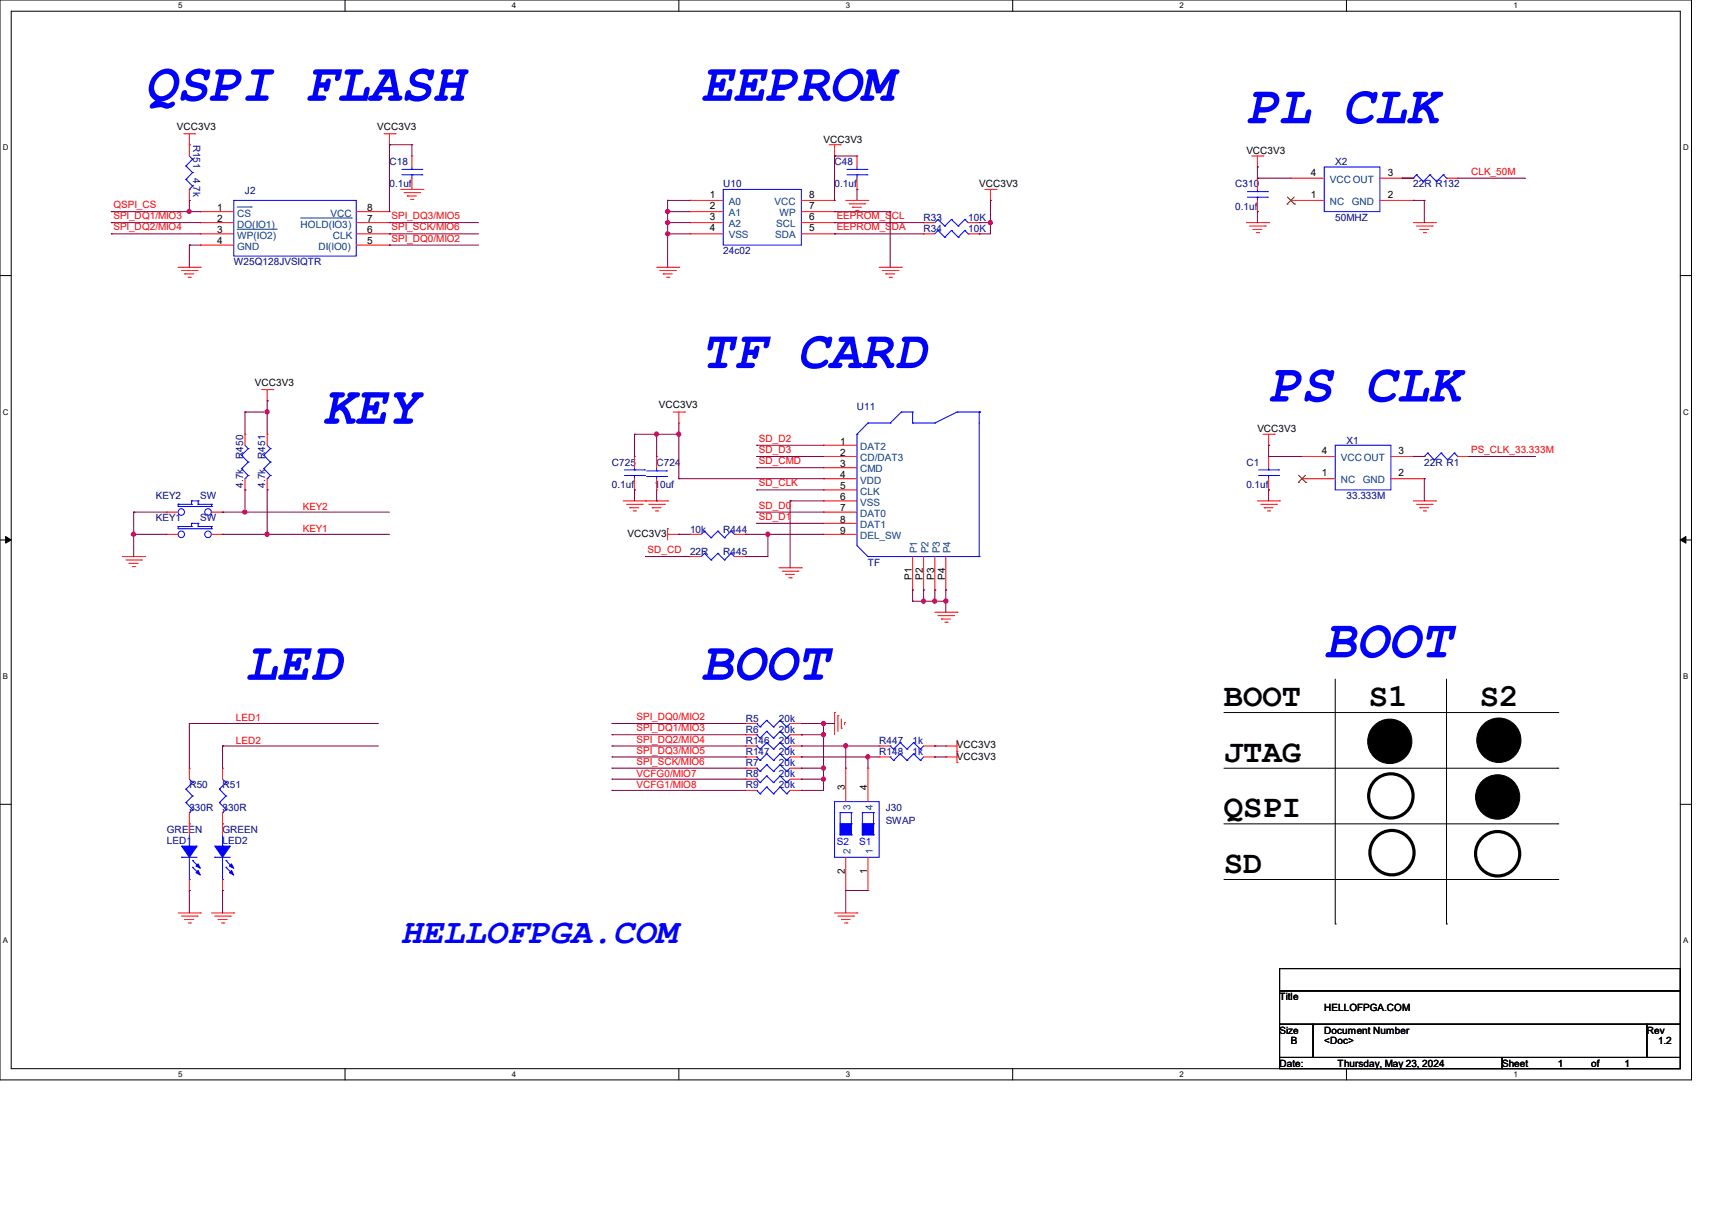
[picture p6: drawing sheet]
<svg xmlns="http://www.w3.org/2000/svg" width="297mm" height="210mm" viewBox="0 0 297 210" stroke-linecap="round" stroke-linejoin="round" font-family="sans-serif">
<path d="M0 0h293.5v187.3h-293.5zM1.9 1.9h289.6v183.4h-289.6z" fill="none" stroke="#000" stroke-width=".17"/>
<g fill="#fff">
<path d="M30.9 .2h.8v1.5h-.8z"/>
<path d="M30.9 185.5h.8v1.6h-.8z"/>
</g>
<path d="M59.9 0v1.9M59.9 185.3v2" fill="none" stroke="#000" stroke-width=".17"/>
<g fill="#fff">
<path d="M88.8 .2h.8v1.5h-.8z"/>
<path d="M88.8 185.5h.8v1.6h-.8z"/>
</g>
<path d="M117.8 0v1.9M117.8 185.3v2" fill="none" stroke="#000" stroke-width=".17"/>
<g fill="#fff">
<path d="M146.7 .2h.8v1.5h-.8z"/>
<path d="M146.7 185.5h.8v1.6h-.8z"/>
</g>
<path d="M175.7 0v1.9M175.7 185.3v2" fill="none" stroke="#000" stroke-width=".17"/>
<g fill="#fff">
<path d="M204.6 .2h.8v1.5h-.8z"/>
<path d="M204.6 185.5h.8v1.6h-.8z"/>
</g>
<path d="M233.6 0v1.9M233.6 185.3v2" fill="none" stroke="#000" stroke-width=".17"/>
<g fill="#fff">
<path d="M262.6 .2h.7v1.5h-.7z"/>
<path d="M262.6 185.5h.7v1.6h-.7z"/>
<path d="M.5 24.8h1v1.6h-1z"/>
<path d="M292 24.8h1v1.6h-1z"/>
<path d="M.5 70.7h1v1.5h-1z"/>
<path d="M292 70.7h1v1.5h-1z"/>
</g>
<path d="M0 47.8h1.9M291.5 47.8h2" fill="none" stroke="#000" stroke-width=".17"/>
<g fill="#fff">
<path d="M.5 116.5h.9v1.6h-.9z"/>
<path d="M292 116.5h.9v1.6h-.9z"/>
</g>
<path d="M0 93.6h1.9M291.5 93.6h2" fill="none" stroke="#000" stroke-width=".17"/>
<path d="M1 93l.9 .6-.9 .6zM291.5 93.6l1-.6v1.2z" fill="#000" stroke="#000" stroke-width=".17"/>
<g fill="#fff">
<path d="M.5 162.4h.9v1.5h-.9z"/>
<path d="M292 162.4h.9v1.5h-.9z"/>
</g>
<g fill="none" stroke="#000" stroke-width=".17">
<path d="M231.6 117.8v42.4M251 117.8v42.4M0 139.5h1.9M212.3 123.6h58M212.3 133.2h58M270.3 123.6h.1M270.3 133.2h.1M291.5 139.5h2M212.3 142.9h58M212.3 152.5h58M270.3 142.9h.1M270.3 152.5h.1"/>
<path d="M222 168h69.5v3.8h-69.5zM222 171.8h69.5v5.8h-69.5zM222 177.6h5.8v5.8h-5.8zM227.8 177.6h57.9v5.8h-57.9zM231.6 160.2h.1M251 160.2h.1M285.7 177.6h5.8v5.8h-5.8zM222 183.4h38.6v1.9h-38.6zM260.6 183.4h30.9v1.9h-30.9z"/>
</g>
<g fill="#000" stroke="#000" stroke-width=".17">
<circle cx="241.1" cy="128.6" r="3.8"/>
<circle cx="259.8" cy="138.2" r="3.8"/>
<circle cx="260" cy="128.4" r="3.8"/>
</g>
<g fill="none" stroke="#000" stroke-width=".55">
<circle cx="241.3" cy="138" r="3.8"/>
<circle cx="241.5" cy="147.9" r="3.8"/>
<circle cx="259.8" cy="148.1" r="3.8"/>
</g>
<g fill="none" stroke="#f00" stroke-width=".17">
<path d="M31.9 23.2h1.9M32.9 25.1h.1M32.9 34.8h.1M32.9 23.2v3.9M32.9 32.9v1.9M33.8 23.2h.1M34.8 36.7h.1M34.8 38.6h.1M34.8 38.6h5.8M34.8 36.7h5.8M61.8 38.6h5.8M61.8 36.7h5.8"/>
<path d="M66.6 23.2h1.9M67.6 25.1h.1M67.6 36.7h.1M67.6 38.6h.1M67.6 23.2v1.9M68.5 23.2h.1M69.5 32.9h3.9M70.1 33.4h2.7M70.7 34h.1M70.7 34h1.5M71.2 34.6h.4M71.5 27.1h.1"/>
<path d="M71.5 32.9h.1M71.5 27.1v1.9M71.5 30.9v2M71.6 34.6h.1M72.8 33.4h.1M73.4 32.9h.1M119.7 34.8h.1M119.7 36.7h.1M119.7 38.6h.1M119.7 34.8h5.8M119.7 38.6h5.8M119.7 36.7h5.8"/>
<path d="M139 34.8h5.8M139 38.6h5.8M139 36.7h5.8M143.8 25.1h2M144.8 27.1h.1M144.8 38.6h.1M144.8 36.7h.1M144.8 34.8h.1M144.8 25.1v2M145.8 25.1h.1M146.7 34.8h3.9M147.3 35.3h2.7"/>
<path d="M147.9 35.9h.1M147.9 35.9h1.5M148.5 36.5h.3M148.7 27.1h.1M148.7 32.9h.1M148.7 27.1v1.9M148.7 30.9v2M148.8 36.5h.1M150 35.3h.1M150.6 34.8h.1M160.2 38.6h.1M160.2 38.6h2"/>
<path d="M168 38.6h1.9M169.9 38.6h.1M170.9 32.9h1.9M171.8 34.8h.1M171.8 32.9v1.9M172.8 32.9h.1M216.2 38.6h3.9M216.8 39.2h2.7M217.2 27.1h1.9M217.4 39.8h.1M217.4 39.8h1.5M218.1 29h.1"/>
<path d="M218.1 30.9h.1M218.1 36.7h.1M218.1 27.1v1.9M218.1 30.9v2M218.1 34.8v1.9M219.1 27.1h.1M219.5 39.2h.1M220.1 38.6h.1M223.9 30.9h.1M223.9 34.8h.1M223.9 34.8h5.8M223.9 30.9h5.8"/>
<path d="M239.4 34.8h5.8M239.4 30.9h5.8M243.2 30.9h.1M245.2 30.9h.1M245.2 34.8h.1M245.2 38.6h3.8M245.7 39.2h2.8M246.3 39.8h.1M246.3 39.8h1.6M248.5 39.2h.1M249 38.6h.1M251 30.9h1.9"/>
<path d="M252.9 30.9h.1M30.9 46.4h3.9M31.5 46.9h2.7M32 47.5h.1M32 47.5h1.6M32.6 48.1h.4M33 48.1h.1M34.2 46.9h.1M34.8 46.4h.1M34.8 40.6h.1M34.8 42.5h.1M34.8 40.6h5.8"/>
<path d="M34.8 42.5h5.8M61.8 40.6h5.8M61.8 42.5h5.8M67.6 40.6h.1M67.6 42.5h.1M113.9 46.4h3.9M114.5 46.9h2.7M115.1 47.5h.1M115.1 47.5h1.5M115.7 48.1h.3M116 48.1h.1M117.2 46.9h.1"/>
<path d="M117.8 46.4h.1M119.7 40.6h.1M119.7 40.6h5.8M139 40.6h5.8M144.8 40.6h.1M152.5 46.4h3.9M153.1 46.9h2.7M153.7 47.5h.1M153.7 47.5h1.5M154.3 48.1h.3M154.6 48.1h.1M155.8 46.9h.1"/>
<path d="M156.4 46.4h.1M160.2 40.6h.1M160.2 40.6h2M168 40.6h1.9M169.9 40.6h.1M218 40.3h.4M218.4 40.3h.1M246.9 40.3h.4M247.3 40.3h.1M42.5 75.3h.1M42.5 75.3v1.9M45.4 67.6h1.9"/>
<path d="M46.4 69.5h.1M46.4 75.3h.1M46.4 67.6v1.9M46.4 75.3v1.9M47.3 67.6h.1M110.1 79.2h.1M110.1 79.2v1.9M113.9 79.2h.1M113.9 79.2v1.9M116.8 71.5h1.9M117.8 73.4h.1M117.8 71.5v1.9"/>
<path d="M118.7 71.5h.1M142.9 77.2h.1M142.9 79.2h.1M142.9 77.2h5.8M142.9 79.2h5.8M219.1 75.3h2M220.1 77.2h.1M220.1 79.2h.1M220.1 75.3v1.9M220.1 79.2v1.9M221.1 75.3h.1M225.9 79.2h.1"/>
<path d="M225.9 79.2h5.7M241.3 79.2h5.8M245.2 79.2h.1M247.1 79.2h.1M252.9 79.2h1.9M254.8 79.2h.1M21.3 96.5h3.8M21.8 97.1h2.8M22.4 97.7h.1M22.4 97.7h1.6M23 98.3h.4M23.4 98.3h.1"/>
<path d="M24.6 97.1h.1M25.1 96.5h.1M29 88.8h.1M29 92.7h.1M29 92.7h1.9M29 88.8h1.9M36.7 92.7h1.9M36.7 88.8h1.9M38.6 88.8h.1M38.6 92.7h.1M42.5 85h.1M42.5 83v2"/>
<path d="M46.4 85h.1M46.4 83v2M108.1 86.9h7.7M108.7 87.5h2.7M109.3 88.1h.1M109.3 88.1h1.5M109.9 88.6h.3M110.1 85h.1M110.1 83v2M110.2 88.6h.1M111.4 87.5h.1M112 86.9h.1"/>
<path d="M112.6 87.5h2.7M113.2 88.1h.1M113.2 88.1h1.5M113.7 88.6h.4M113.9 85h.1M113.9 83v2M114.1 88.6h.1M115.3 87.5h.1M115.8 86.9h.1M115.8 91.7h.1M115.8 92.7h2M115.8 91.7v1.9"/>
<path d="M117.8 92.7h.1M119.7 92.7h.1M119.7 96.5h.1M119.7 96.5h1.9M119.7 92.7h1.9M127.4 96.5h2M127.4 92.7h2M129.4 92.7h.1M129.4 96.5h.1M135.1 98.5h3.9M135.7 99.1h2.7M136.3 99.6h.1"/>
<path d="M136.3 99.6h1.5M138.4 99.1h.1M139 98.5h.1M142.9 81.1h.1M142.9 83h.1M142.9 85h.1M142.9 86.9h.1M142.9 88.8h.1M142.9 90.8h.1M142.9 92.7h.1M142.9 86.9h5.8M142.9 92.7h5.8"/>
<path d="M142.9 81.1h5.8M142.9 83h5.8M142.9 85h5.8M142.9 88.8h5.8M142.9 90.8h5.8M158.3 96.5v5.8M160.2 96.5v5.8M162.2 96.5v5.8M164.1 96.5v5.8M218.1 86.9h3.9M218.7 87.5h2.7M219.3 88.1h.1"/>
<path d="M219.3 88.1h1.6M219.9 88.6h.4M220.1 85h.1M220.1 83v2M220.3 88.6h.1M221.4 87.5h.1M222 86.9h.1M225.9 83h.1M225.9 83h5.7M241.3 83h5.8M245.2 86.9h3.8M245.7 87.5h2.8"/>
<path d="M246.3 88.1h.1M246.3 88.1h1.6M246.9 88.6h.4M247.1 83h.1M247.3 88.6h.1M248.5 87.5h.1M249 86.9h.1M136.9 100.2h.4M137.3 100.2h.1M158.3 102.3h.1M160.2 102.3h.1M162.2 102.3h.1"/>
<path d="M162.2 106.2h3.8M162.7 106.8h2.7M163.3 107.4h.1M163.3 107.4h1.6M163.9 107.9h.4M164.1 102.3h.1M164.3 107.9h.1M165.4 106.8h.1M166 106.2h.1M32.9 133.2h.1M32.9 133.2v1.9M38.6 133.2h.1"/>
<path d="M38.6 133.2v1.9M129.4 133.2h.1M129.4 125.5h.1M129.4 135.1h.1M129.4 127.4h.1M129.4 137.1h.1M129.4 129.4h.1M129.4 131.3h.1M129.4 129.4h1.9M129.4 131.3h1.9M129.4 133.2h1.9M129.4 125.5h1.9"/>
<path d="M129.4 135.1h1.9M129.4 127.4h1.9M129.4 137.1h1.9M137.1 129.4h1.9M137.1 131.3h1.9M137.1 133.2h1.9M137.1 125.5h1.9M137.1 135.1h1.9M137.1 127.4h1.9M137.1 137.1h1.9M139 133.2h.1M139 125.5h.1"/>
<path d="M139 135.1h.1M139 127.4h.1M139 137.1h.1M139 129.4h.1M139 131.3h.1M144.8 123.6h.1M144.8 123.6v3.8M145.4 124.1h.1M145.4 124.1v2.7M146 126.3h.1M146 124.7v1.6M146.5 125.3h.1"/>
<path d="M146.5 125.3v.4M146.7 133.2h.1M146.7 133.2v5.8M150.6 133.2h.1M150.6 133.2v5.8M152.5 129.4h.1M152.5 131.3h.1M152.5 129.4h1.9M152.5 131.3h1.9M160.2 129.4h2M160.2 131.3h2M162.2 129.4h.1"/>
<path d="M162.2 131.3h.1M164.1 129.4h.1M164.1 131.3h.1M164.1 129.4h1.9M164.1 131.3h1.9M166 130.3h.1M166 132.2h.1M166 128.4v3.8M30.9 158.3h3.9M31.5 158.9h2.7M32 159.5h.1M32 159.5h1.6"/>
<path d="M32.9 142.9h.1M32.9 154.4h.1M32.9 140.9v3.9M32.9 152.5v1.9M34.2 158.9h.1M34.8 158.3h.1M36.7 158.3h3.9M37.3 158.9h2.7M37.8 159.5h.1M37.8 159.5h1.6M38.6 142.9h.1M38.6 154.4h.1"/>
<path d="M38.6 140.9v3.9M38.6 152.5v1.9M40 158.9h.1M40.6 158.3h.1M144.8 158.3h3.9M145.4 158.9h2.7M146 159.5h.1M146 159.5h1.5M146.7 154.4h.1M146.7 148.7v5.7M148.1 158.9h.1M148.7 158.3h.1"/>
<path d="M150.6 154.4h.1M150.6 148.7v5.7M32.6 160.1h.4M33 160.1h.1M38.4 160.1h.4M38.8 160.1h.1M146.5 160.1h.4M146.9 160.1h.1"/>
</g>
<g fill="none" stroke="#00f" stroke-width=".17">
<path d="M32.3 28.8h.1M32.3 31.1h.1M32.3 28.8l1.1 1.1M32.3 31.1l1.1 1.2M32.9 32.9h.1M32.9 27.1l.5 .5M33.4 27.6h.1M33.4 29.9h.1M33.4 32.3h.1M33.4 27.6l-1.1 1.2M33.4 29.9l-1.1 1.2M33.4 32.3l-.5 .6"/>
<path d="M40.6 34.8h21.2v9.6h-21.2zM69.7 30.3h3.5M69.7 29.4h3.5M71.5 29.4h.1M71.5 30.3h.1M71.5 29v.4M71.5 30.3v.6M73.2 30.3h.1M73.2 29.4h.1M125.5 32.9h13.5v9.6h-13.5zM146.9 30.3h3.5M146.9 29.4h3.5"/>
<path d="M148.7 29.4h.1M148.7 30.3h.1M148.7 29v.4M148.7 30.3v.6M150.4 30.3h.1M150.4 29.4h.1M162.7 40h.1M162.7 38.1h.1M162.7 40l-.5 .6M162.7 40l1.2 1.1M162.7 38.1l-.5 .5M162.7 38.1l1.2 1.1"/>
<path d="M163.9 39.2h.1M165.1 40h.1M165.1 38.1h.1M165.1 40l-1.2 1.1M165.1 40l1.1 1.1M165.1 38.1l-1.2 1.1M165.1 38.1l1.1 1.1M166.2 39.2h.1M167.4 40h.1M167.4 38.1h.1M167.4 40l-1.2 1.1M167.4 40l.6 .6"/>
<path d="M167.4 38.1l-1.2 1.1M167.4 38.1l.6 .5M168 38.6h.1M216.4 34.2h3.5M216.4 33.2h3.5M218.1 33.2h.1M218.1 34.2h.1M218.1 32.9v.3M218.1 34.2v.6M219.9 34.2h.1M219.9 33.2h.1M229.7 29h9.7v7.7h-9.7z"/>
<path d="M245.7 30.3h.1M245.7 30.3l-.5 .6M245.7 30.3l1.2 1.2M246.9 31.5h.1M248.1 30.3h.1M248.1 30.3l-1.2 1.2M248.1 30.3l1.1 1.2M249.2 31.5h.1M250.4 30.3h.1M250.4 30.3l-1.2 1.2M250.4 30.3l.6 .6M251 30.9h.1"/>
<path d="M163.9 41.1h.1M166.2 41.1h.1M168 40.6h.1M41.9 79h.1M41.9 79l1.2 1.1M42.5 77.2l.6 .6M43.1 77.8h.1M43.1 77.8l-1.2 1.2M45.8 79h.1M45.8 79l1.1 1.1M46.4 77.2l.5 .6M46.9 77.8h.1"/>
<path d="M46.9 77.8l-1.1 1.2M148.7 75.3h.1M148.7 75.3v19.3l1.9 1.9M150.6 73.4h.1M150.6 73.4l-1.9 1.9M150.6 73.4h3.8M154.4 73.4h.1M156.4 71.5h.1M156.4 71.5l-2 1.9M156.4 71.5h1.9M158.3 71.5h.1M158.3 73.4h.1"/>
<path d="M158.3 71.5v1.9M158.3 73.4h3.9M162.2 73.4h.1M166 71.5h.1M166 71.5h3.9M166 71.5l-3.8 1.9M169.9 71.5h.1M169.9 71.5v25M231.6 77.2h9.7v7.8h-9.7zM247.7 78.6h.1M247.7 78.6l-.6 .6M247.7 78.6l1.1 1.2"/>
<path d="M248.8 79.8h.1M250 78.6h.1M250 78.6l-1.2 1.2M250 78.6l1.2 1.2M251.2 79.8h.1M252.3 78.6h.1M252.3 78.6l-1.1 1.2M252.3 78.6l.6 .6M252.9 79.2h.1M30.9 87.5h.1M30.9 91.3h.1M30.9 87.5v.3h5.8"/>
<path d="M30.9 87.5h2.3M30.9 91.3v.4h5.8M30.9 91.3h2.3M33.2 86.9h.1M33.2 87.5h.1M33.2 90.8h.1M33.2 91.3h.1M33.2 86.9h1.2M33.2 86.9v.6M33.2 90.8v.5M33.2 90.8h1.2M34.4 87.5h.1"/>
<path d="M34.4 86.9h.1M34.4 91.3h.1M34.4 90.8h.1M34.4 87.5h2.3M34.4 86.9v.6M34.4 90.8v.5M34.4 91.3h2.3M36.7 87.8h.1M36.7 87.5h.1M36.7 91.7h.1M36.7 91.3h.1M36.7 87.5v.3"/>
<path d="M36.7 91.3v.4M41.9 81.3h.1M41.9 81.3l1.2 1.2M42.5 83h.1M43.1 80.1h.1M43.1 82.5h.1M43.1 80.1l-1.2 1.2M43.1 82.5l-.6 .5M45.8 81.3h.1M45.8 81.3l1.1 1.2M46.4 83h.1M46.9 80.1h.1"/>
<path d="M46.9 82.5h.1M46.9 80.1l-1.1 1.2M46.9 82.5l-.5 .5M108.3 82.5h3.5M108.3 81.5h3.5M110.1 81.5h.1M110.1 82.5h.1M110.1 81.1v.4M110.1 82.5v.5M111.8 82.5h.1M111.8 81.5h.1M112.2 81.7h3.5"/>
<path d="M112.2 82.6h3.5M113.9 82.6h.1M113.9 81.7h.1M113.9 81.1v.6M113.9 82.6v.4M115.7 81.7h.1M115.7 82.6h.1M122.2 92.1h.1M122.2 96h.1M122.2 92.1l-.6 .6M122.2 92.1l1.2 1.2M122.2 96l-.6 .5"/>
<path d="M122.2 96l1.2 1.1M123.4 93.3h.1M123.4 97.1h.1M124.5 92.1h.1M124.5 96h.1M124.5 92.1l-1.1 1.2M124.5 92.1l1.2 1.2M124.5 96l-1.1 1.1M124.5 96l1.2 1.1M125.7 93.3h.1M125.7 97.1h.1M126.8 92.1h.1"/>
<path d="M126.8 96h.1M126.8 92.1l-1.1 1.2M126.8 92.1l.6 .6M126.8 96l-1.1 1.1M126.8 96l.6 .5M127.4 92.7h.1M127.4 96.5h.1M150.6 96.5h.1M150.6 96.5h19.3M169.9 96.5h.1M218.4 82.5h3.4M218.4 81.5h3.4"/>
<path d="M220.1 81.5h.1M220.1 82.5h.1M220.1 81.1v.4M220.1 82.5v.5M221.8 82.5h.1M221.8 81.5h.1M32.3 136.9h.1M32.3 139.2h.1M32.3 136.9l1.1 1.1M32.3 139.2l1.1 1.2M32.9 135.1l.5 .6M33.4 135.7h.1"/>
<path d="M33.4 138h.1M33.4 135.7l-1.1 1.2M33.4 138l-1.1 1.2M38.1 136.9h.1M38.1 139.2h.1M38.1 136.9l1.1 1.1M38.1 139.2l1.1 1.2M38.6 135.1l.6 .6M39.2 135.7h.1M39.2 138h.1M39.2 135.7l-1.1 1.2M39.2 138l-1.1 1.2"/>
<path d="M131.3 133.2h.1M131.3 125.5h.1M131.3 135.1h.1M131.3 127.4h.1M131.3 137.1h.1M131.3 129.4h.1M131.3 131.3h.1M131.3 133.2l.6 .6M131.3 125.5l.6 .6M131.3 135.1l.6 .6M131.3 127.4l.6 .6M131.3 137.1l.6 .6"/>
<path d="M131.3 129.4l.6 .5M131.3 131.3l.6 .6M131.9 133.8h.1M131.9 126.1h.1M131.9 135.7h.1M131.9 128h.1M131.9 137.7h.1M131.9 129.9h.1M131.9 131.9h.1M133 132.6h.1M133 124.9h.1M133 134.6h.1"/>
<path d="M133 126.8h.1M133 136.5h.1M133 128.8h.1M133 130.7h.1M133 132.6l1.2 1.2M133 132.6l-1.1 1.2M133 124.9l1.2 1.2M133 124.9l-1.1 1.2M133 134.6l1.2 1.1M133 134.6l-1.1 1.1M133 126.8l1.2 1.2M133 126.8l-1.1 1.2"/>
<path d="M133 136.5l1.2 1.2M133 136.5l-1.1 1.2M133 128.8l1.2 1.1M133 128.8l-1.1 1.1M133 130.7l1.2 1.2M133 130.7l-1.1 1.2M134.2 133.8h.1M134.2 126.1h.1M134.2 135.7h.1M134.2 128h.1M134.2 137.7h.1M134.2 129.9h.1"/>
<path d="M134.2 131.9h.1M135.3 132.6h.1M135.3 124.9h.1M135.3 134.6h.1M135.3 126.8h.1M135.3 136.5h.1M135.3 128.8h.1M135.3 130.7h.1M135.3 132.6l1.2 1.2M135.3 132.6l-1.1 1.2M135.3 124.9l1.2 1.2M135.3 124.9l-1.1 1.2"/>
<path d="M135.3 134.6l1.2 1.1M135.3 134.6l-1.1 1.1M135.3 126.8l1.2 1.2M135.3 126.8l-1.1 1.2M135.3 136.5l1.2 1.2M135.3 136.5l-1.1 1.2M135.3 128.8l1.2 1.1M135.3 128.8l-1.1 1.1M135.3 130.7l1.2 1.2M135.3 130.7l-1.1 1.2M136.5 133.8h.1M136.5 126.1h.1"/>
<path d="M136.5 135.7h.1M136.5 128h.1M136.5 137.7h.1M136.5 129.9h.1M136.5 131.9h.1M137.1 133.2l-.6 .6M137.1 125.5l-.6 .6M137.1 135.1l-.6 .6M137.1 127.4l-.6 .6M137.1 137.1l-.6 .6M137.1 129.4l-.6 .5M137.1 131.3l-.6 .6"/>
<path d="M144.8 139h7.7v9.7h-7.7zM154.4 129.4h.1M154.4 131.3h.1M154.4 129.4l.6 .5M154.4 131.3l.6 .6M155 129.9h.1M155 131.9h.1M156.2 128.8h.1M156.2 130.7h.1M156.2 128.8l1.2 1.1M156.2 128.8l-1.2 1.1M156.2 130.7l1.2 1.2"/>
<path d="M156.2 130.7l-1.2 1.2M157.4 129.9h.1M157.4 131.9h.1M158.5 128.8h.1M158.5 130.7h.1M158.5 128.8l1.2 1.1M158.5 128.8l-1.1 1.1M158.5 130.7l1.2 1.2M158.5 130.7l-1.1 1.2M159.7 129.9h.1M159.7 131.9h.1M160.2 129.4l-.5 .5"/>
<path d="M160.2 131.3l-.5 .6M31.5 148.7h.1M31.5 148.7h2.7M32.9 146.7h.1M32.9 152.5h.1M32.9 140.9h.1M32.9 144.8v1.9M32.9 148.7v3.8M33.4 149.2h.1M33.4 150.4h.1M33.4 140.4h.1M33.4 149.2l1.2 1.2"/>
<path d="M33.4 150.4l1.2 1.2M33.4 140.4l-.5 .5M37.3 148.7h.1M37.3 148.7h2.7M38.6 140.9h.1M38.6 146.7h.1M38.6 152.5h.1M38.6 144.8v1.9M38.6 148.7v3.8M39.2 140.4h.1M39.2 149.2h.1M39.2 150.4h.1"/>
<path d="M39.2 140.4l-.6 .5M39.2 149.2l1.1 1.2M39.2 150.4l1.1 1.2M145.8 140.9h.1M145.8 144.8h.1M145.8 140.9h1.9M145.8 144.8h1.9M145.8 142.9h1.9M145.8 140.9v3.9M147.7 140.9h.1M147.7 142.9h.1M147.7 144.8h.1"/>
<path d="M147.7 140.9v3.9M149.6 140.9h.1M149.6 144.8h.1M149.6 140.9h2M149.6 140.9v3.9M149.6 144.8h2M149.6 142.9h2M151.6 144.8h.1M151.6 140.9h.1M151.6 142.9h.1M151.6 140.9v3.9"/>
<circle cx="31.4" cy="92.7" r=".56"/>
<circle cx="31.4" cy="88.8" r=".56"/>
<circle cx="36.1" cy="88.8" r=".57"/>
<circle cx="36.1" cy="92.7" r=".57"/>
</g>
<path d="M41.1 35.9h2.5M41.1 39.8h6.8M43.6 35.9h.1M47.9 39.8h.1M52.2 37.8h8.8M61 37.8h.1" fill="none" stroke="#004080" stroke-width=".17"/>
<g fill="#00f" stroke="#00f" stroke-width=".17">
<path d="M31.5 146.7h2.7l-1.3 2z" fill-rule="evenodd"/>
<path d="M34 151.3l.4-.3 .4 .8z" fill-rule="evenodd"/>
<path d="M34.4 149.8l.4 .8-.8-.4z" fill-rule="evenodd"/>
<path d="M37.3 146.7h2.7l-1.4 2z" fill-rule="evenodd"/>
<path d="M40.2 151l.4 .8-.8-.5z" fill-rule="evenodd"/>
<path d="M40.2 149.8l.4 .8-.8-.4z" fill-rule="evenodd"/>
<path d="M149.6 142.9h2v1.9h-2z" fill-rule="evenodd"/>
<path d="M145.8 142.9h1.9v1.9h-1.9z" fill-rule="evenodd"/>
</g>
<path d="M223.3 35.4h.1M223.4 34.2l1.2 1.2M224.5 34.2l-1.2 1.2M224.6 35.4h.1M225.3 83.7h.1M225.3 82.4l1.2 1.3M226.5 82.4l-1.2 1.3M226.5 83.7h.1" fill="none" stroke="#804000" stroke-width=".17"/>
<g fill="none" stroke="#800040" stroke-width=".17">
<path d="M19.3 36.7h.1M19.3 38.6h.1M19.3 36.7h15.5M19.3 38.6h15.5M32.9 34.8h.1M32.9 36.7h.1M32.9 34.8v1.9M67.6 25.1h.1M67.6 38.6h.1M67.6 25.1v11.6M67.6 25.1h3.9M67.6 38.6h15.4"/>
<path d="M71.5 25.1h.1M71.5 25.1v2M115.8 34.8h.1M115.8 36.7h.1M115.8 38.6h.1M115.8 36.7h3.9M115.8 38.6h3.9M115.8 34.8h3.9M115.8 34.8v11.6M144.8 27.1h.1M144.8 36.7h.1M144.8 38.6h.1"/>
<path d="M144.8 36.7h9.6M144.8 38.6h15.4M144.8 27.1h3.9M144.8 27.1v7.7M148.7 32.9h.1M148.7 32.9v1.9M154.4 36.7h.1M154.4 36.7v9.7M169.9 38.6h.1M169.9 38.6h1.9M171.8 34.8h.1M171.8 38.6h.1"/>
<path d="M171.8 34.8v5.8h-1.9M218.1 29h.1M218.1 30.9h.1M218.1 36.7h.1M218.1 29v1.9M218.1 36.7v1.9M218.1 30.9h5.8M243.2 30.9h.1M243.2 30.9h2M245.2 34.8h.1M245.2 34.8h1.9M247.1 34.8h.1"/>
<path d="M247.1 34.8v3.8M252.9 30.9h11.6M264.5 30.9h.1M19.3 40.6h.1M19.3 40.6h15.5M32.9 42.5h.1M32.9 42.5v3.9M32.9 42.5h1.9M67.6 40.6h.1M67.6 42.5h.1M67.6 40.6h15.4M67.6 42.5h15.4"/>
<path d="M115.8 40.6h.1M115.8 40.6h3.9M144.8 40.6h.1M144.8 40.6h15.4M169.9 40.6h.1M42.5 71.5h.1M42.5 71.5h3.9M42.5 71.5v3.8M46.4 69.5h.1M46.4 71.5h.1M46.4 69.5v5.8M110.1 75.3h.1"/>
<path d="M110.1 75.3h7.7M110.1 75.3v3.9M113.9 75.3h.1M113.9 75.3v3.9M117.8 75.3h.1M117.8 73.4v9.6M131.3 77.2h.1M131.3 79.2h.1M131.3 79.2h11.6M131.3 77.2h11.6M220.1 77.2h.1M220.1 79.2h.1"/>
<path d="M220.1 77.2v2M220.1 79.2h5.8M245.2 79.2h.1M245.2 79.2h1.9M254.8 79.2h.1M254.8 79.2h11.6M23.2 88.8h.1M23.2 92.7h.1M23.2 88.8v7.7M23.2 88.8h5.8M23.2 92.7h5.8M38.6 88.8h.1"/>
<path d="M38.6 92.7h.1M38.6 88.8h29M38.6 92.7h29M42.5 85h.1M42.5 88.8h.1M42.5 85v3.8M46.4 85h.1M46.4 92.7h.1M46.4 85v7.7M110.1 85h.1M110.1 85v1.9M112 96.5h.1"/>
<path d="M112 96.5h7.7M113.9 86.9h.1M113.9 85v1.9M117.8 83h.1M117.8 92.7h.1M117.8 92.7h1.9M117.8 83h25.1M129.4 92.7h.1M129.4 96.5h.1M129.4 92.7h13.5M131.3 81.1h.1M131.3 85h.1"/>
<path d="M131.3 88.8h.1M131.3 90.8h.1M131.3 88.8h11.6M131.3 81.1h11.6M131.3 85h11.6M131.3 90.8h11.6M133.2 92.7h.1M133.2 92.7v3.8h-3.8M137.1 86.9h.1M137.1 86.9v11.6M137.1 86.9h5.8M142.9 83h.1"/>
<path d="M220.1 85h.1M220.1 85v1.9M247.1 83h.1M247.1 83v3.9M158.3 102.3h.1M158.3 104.3h.1M158.3 102.3v2M158.3 104.3h5.8M160.2 102.3h.1M160.2 104.3h.1M160.2 102.3v2M162.2 102.3h.1"/>
<path d="M162.2 104.3h.1M162.2 102.3v2M164.1 102.3h.1M164.1 104.3h.1M164.1 102.3v3.9M32.9 125.5h.1M32.9 125.5v7.7M32.9 125.5h32.8M38.6 129.4h.1M38.6 129.4v3.8M38.6 129.4h27.1M106.2 125.5h.1"/>
<path d="M106.2 127.4h.1M106.2 129.4h.1M106.2 131.3h.1M106.2 133.2h.1M106.2 135.1h.1M106.2 137.1h.1M106.2 125.5h23.2M106.2 129.4h23.2M106.2 127.4h23.2M106.2 131.3h23.2M106.2 133.2h23.2M106.2 135.1h23.2"/>
<path d="M106.2 137.1h23.2M139 125.5h.1M139 127.4h.1M139 129.4h.1M139 131.3h.1M139 133.2h.1M139 135.1h.1M139 137.1h.1M139 125.5h5.8M139 129.4h13.5M139 127.4h3.9M139 131.3h13.5"/>
<path d="M139 133.2h3.9M139 135.1h3.9M142.9 125.5h.1M142.9 127.4h.1M142.9 133.2h.1M142.9 135.1h.1M142.9 125.5v11.6h-3.9M146.7 129.4h.1M146.7 129.4v3.8M150.6 131.3h.1M150.6 131.3v1.9M162.2 129.4h.1"/>
<path d="M162.2 131.3h.1M162.2 129.4h1.9M162.2 131.3h1.9M32.9 154.4h.1M32.9 154.4v3.9M38.6 154.4h.1M38.6 154.4v3.9M146.7 154.4h.1M146.7 154.4v3.9M146.7 154.4h3.9"/>
</g>
<g fill="#f0f" stroke="#f0f" stroke-width=".17">
<circle cx="32.8" cy="36.7" r=".37"/>
<circle cx="171.8" cy="38.6" r=".37"/>
<circle cx="115.8" cy="36.7" r=".37"/>
<circle cx="115.8" cy="40.5" r=".37"/>
<circle cx="115.8" cy="38.6" r=".37"/>
<circle cx="46.3" cy="71.4" r=".37"/>
<circle cx="46.3" cy="92.6" r=".37"/>
<circle cx="42.5" cy="88.8" r=".37"/>
<circle cx="23.2" cy="92.6" r=".37"/>
<circle cx="113.9" cy="75.3" r=".37"/>
<circle cx="117.7" cy="75.3" r=".37"/>
<circle cx="133.2" cy="92.6" r=".37"/>
<circle cx="164.1" cy="104.2" r=".37"/>
<circle cx="160.2" cy="104.2" r=".37"/>
<circle cx="162.1" cy="104.2" r=".37"/>
<circle cx="142.8" cy="127.4" r=".37"/>
<circle cx="142.8" cy="125.5" r=".37"/>
<circle cx="146.7" cy="129.3" r=".37"/>
<circle cx="150.5" cy="131.3" r=".37"/>
<circle cx="142.8" cy="133.2" r=".37"/>
<circle cx="142.8" cy="135.1" r=".37"/>
</g>
<g font-size="9.2" fill="#00f">
<text x="25.1" y="17.5">QSPI FLASH</text>
<text x="121.6" y="17.5">EEPROM</text>
<text x="216.2" y="21.4">PL CLK</text>
<text x="121.6" y="63.8">TF CARD</text>
<text x="220.1" y="69.6">PS CLK</text>
<text x="56" y="73.5">KEY</text>
<text x="42.5" y="117.9">LED</text>
<text x="121.6" y="117.9">BOOT</text>
<text x="229.7" y="114">BOOT</text>
</g>
<text font-size="6.1" fill="#00f" x="69.5" y="163.5">HELLOFPGA.COM</text>
<g font-size="5.6">
<text x="212.3" y="122.4">BOOT</text>
<text x="237.4" y="122.4">S1</text>
<text x="256.8" y="122.4">S2</text>
<text x="212.3" y="132.1">JTAG</text>
<text x="212.3" y="141.7">QSPI</text>
<text x="212.3" y="151.4">SD</text>
</g>
<g font-size="1.7">
<text x="30.7" y="22.5">VCC3V3</text>
<text x="65.4" y="22.5">VCC3V3</text>
<text x="142.9" y="24.8">VCC3V3</text>
<text x="216.2" y="26.7">VCC3V3</text>
<text x="123.1" y="34.3">1</text>
<text x="140.4" y="34.3">8</text>
<text x="169.9" y="32.5">VCC3V3</text>
<text x="227.4" y="30.5">4</text>
<text x="227.4" y="34.3">1</text>
<text x="240.7" y="30.5">3</text>
<text x="240.7" y="34.3">2</text>
<text x="37.7" y="36.6">1</text>
<text x="37.7" y="38.5">2</text>
<text x="37.7" y="40.4">3</text>
<text x="63.7" y="36.6">8</text>
<text x="63.7" y="38.5">7</text>
<text x="63.7" y="40.4">6</text>
<text x="123.1" y="40.1">4</text>
<text x="123.1" y="36.3">2</text>
<text x="123.1" y="38.2">3</text>
<text x="140.4" y="40.1">5</text>
<text x="140.4" y="38.2">6</text>
<text x="140.4" y="36.3">7</text>
<text x="37.7" y="42.4">4</text>
<text x="63.7" y="42.4">5</text>
<text x="44.2" y="66.9">VCC3V3</text>
<text x="114.3" y="70.7">VCC3V3</text>
<text x="145.8" y="77.1">1</text>
<text x="218.1" y="75">VCC3V3</text>
<text x="145.8" y="79">2</text>
<text x="145.8" y="81">3</text>
<text x="145.8" y="82.9">4</text>
<text x="229.3" y="78.7">4</text>
<text x="229.3" y="82.6">1</text>
<text x="242.6" y="78.7">3</text>
<text x="242.6" y="82.6">2</text>
<text x="145.8" y="84.8">5</text>
<text x="145.8" y="86.7">6</text>
<text x="145.8" y="88.7">7</text>
<text x="108.9" y="93.1">VCC3V3</text>
<text x="145.8" y="90.6">8</text>
<text x="145.8" y="92.5">9</text>
<text x="158.2" y="100.6" transform="rotate(-90 158.2 100.6)">P1</text>
<text x="160.1" y="100.6" transform="rotate(-90 160.1 100.6)">P2</text>
<text x="162" y="100.6" transform="rotate(-90 162 100.6)">P3</text>
<text x="164" y="100.6" transform="rotate(-90 164 100.6)">P4</text>
<text x="166" y="129.8">VCC3V3</text>
<text x="166" y="131.7">VCC3V3</text>
<text x="146.6" y="137.1" transform="rotate(-90 146.6 137.1)">3</text>
<text x="150.4" y="137.1" transform="rotate(-90 150.4 137.1)">4</text>
<text x="146.6" y="151.6" transform="rotate(-90 146.6 151.6)">2</text>
<text x="150.4" y="151.6" transform="rotate(-90 150.4 151.6)">1</text>
<text x="222" y="173.4">Title</text>
<text x="222" y="179.2">Size</text>
<text x="229.7" y="175.3">HELLOFPGA.COM</text>
<text x="229.7" y="179.2">Document Number</text>
<text x="285.7" y="179.2">Rev</text>
<text x="222" y="185">Date:</text>
<text x="223.9" y="181.1">B</text>
<text x="229.7" y="181.1">&lt;Doc&gt;</text>
<text x="232.1" y="185">Thursday, May 23, 2024</text>
<text x="260.6" y="185">Sheet</text>
<text x="270.2" y="185">1</text>
<text x="276" y="185">of</text>
<text x="281.8" y="185">1</text>
<text x="287.7" y="181.1">1.2</text>
</g>
<g font-size="1.7" fill="#000080">
<text x="33.5" y="25.1" transform="rotate(90 33.5 25.1)">R151</text>
<text x="67.6" y="28.7">C18</text>
<text x="144.8" y="28.7">C48</text>
<text x="231.6" y="28.7">X2</text>
<text x="33.5" y="30.9" transform="rotate(90 33.5 30.9)">4.7k</text>
<text x="42.5" y="33.7">J2</text>
<text x="67.6" y="32.5">0.1uf</text>
<text x="125.5" y="32.5">U10</text>
<text x="144.8" y="32.5">0.1uf</text>
<text x="214.3" y="32.5">C310</text>
<text x="245.2" y="32.5">22R R132</text>
<text x="160.2" y="40.2">R34</text>
<text x="160.2" y="38.3">R33</text>
<text x="168" y="40.2">10K</text>
<text x="168" y="38.3">10K</text>
<text x="214.3" y="36.4">0.1uf</text>
<text x="231.6" y="38.3">50MHZ</text>
<text x="40.6" y="46">W25Q128JVSIQTR</text>
<text x="125.5" y="44.1">24c02</text>
<text x="148.7" y="71.1">U11</text>
<text x="233.6" y="76.9">X1</text>
<text x="42.2" y="79.5" transform="rotate(-90 42.2 79.5)">R450</text>
<text x="46" y="79.5" transform="rotate(-90 46 79.5)">R451</text>
<text x="106.2" y="80.8">C725</text>
<text x="113.9" y="80.8">C724</text>
<text x="216.2" y="80.8">C1</text>
<text x="247.1" y="80.8">22R R1</text>
<text x="27.1" y="86.6">KEY2</text>
<text x="34.7" y="86.6">SW</text>
<text x="42.2" y="84.6" transform="rotate(-90 42.2 84.6)">4.7k</text>
<text x="46" y="84.6" transform="rotate(-90 46 84.6)">4.7k</text>
<text x="106.2" y="84.6">0.1uf</text>
<text x="113.5" y="84.6">10uf</text>
<text x="216.2" y="84.6">0.1uf</text>
<text x="233.6" y="86.6">33.333M</text>
<text x="27.1" y="90.4">KEY1</text>
<text x="34.7" y="90.4">SW</text>
<text x="119.7" y="92.4">10k</text>
<text x="125.5" y="92.4">R444</text>
<text x="119.7" y="96.2">22R</text>
<text x="125.5" y="96.2">R445</text>
<text x="150.6" y="98.1">TF</text>
<text x="129.4" y="125.2">R5</text>
<text x="135.1" y="125.2">20k</text>
<text x="129.4" y="127.1">R6</text>
<text x="129.4" y="129">R146</text>
<text x="129.4" y="131">R147</text>
<text x="135.1" y="127.1">20k</text>
<text x="135.1" y="129">20k</text>
<text x="135.1" y="131">20k</text>
<text x="152.5" y="129">R447</text>
<text x="152.5" y="131">R148</text>
<text x="158.3" y="129">1k</text>
<text x="158.3" y="131">1k</text>
<text x="32.8" y="136.7">R50</text>
<text x="38.6" y="136.7">R51</text>
<text x="129.4" y="132.9">R7</text>
<text x="129.4" y="134.8">R8</text>
<text x="129.4" y="136.7">R9</text>
<text x="135.1" y="132.9">20k</text>
<text x="135.1" y="134.8">20k</text>
<text x="135.1" y="136.7">20k</text>
<text x="32.8" y="140.6">330R</text>
<text x="38.6" y="140.6">330R</text>
<text x="153.7" y="140.6">J30</text>
<text x="153.7" y="142.9">SWAP</text>
<text x="29" y="146.4">LED1</text>
<text x="29" y="144.5">GREEN</text>
<text x="38.6" y="146.4">LED2</text>
<text x="38.6" y="144.5">GREEN</text>
</g>
<g font-size="1.7" fill="#004080">
<text x="126.4" y="35.6">A0</text>
<text x="134.4" y="35.6">VCC</text>
<text x="230.7" y="31.7">VCC OUT</text>
<text x="230.7" y="35.6">NC</text>
<text x="234.5" y="35.6">GND</text>
<text x="41.1" y="37.5">CS</text>
<text x="41.1" y="39.5">DO(IO1)</text>
<text x="41.1" y="41.4">WP(IO2)</text>
<text x="52.2" y="39.5">HOLD(IO3)</text>
<text x="57.4" y="37.5">VCC</text>
<text x="57.7" y="41.4">CLK</text>
<text x="126.4" y="41.4">VSS</text>
<text x="126.4" y="37.5">A1</text>
<text x="126.4" y="39.4">A2</text>
<text x="134.5" y="41.4">SDA</text>
<text x="134.7" y="39.4">SCL</text>
<text x="135.2" y="37.5">WP</text>
<text x="41.1" y="43.3">GND</text>
<text x="55.2" y="43.3">DI(IO0)</text>
<text x="149.2" y="78.1">DAT2</text>
<text x="149.2" y="80">CD/DAT3</text>
<text x="149.2" y="81.9">CMD</text>
<text x="149.2" y="83.9">VDD</text>
<text x="232.6" y="80">VCC OUT</text>
<text x="232.6" y="83.8">NC</text>
<text x="236.4" y="83.8">GND</text>
<text x="149.2" y="85.8">CLK</text>
<text x="149.2" y="87.7">VSS</text>
<text x="149.2" y="89.7">DAT0</text>
<text x="149.2" y="91.6">DAT1</text>
<text x="149.2" y="93.5">DEL_SW</text>
<text x="159.1" y="96" transform="rotate(-90 159.1 96)">P1</text>
<text x="161.1" y="96" transform="rotate(-90 161.1 96)">P2</text>
<text x="163" y="96" transform="rotate(-90 163 96)">P3</text>
<text x="164.9" y="96" transform="rotate(-90 164.9 96)">P4</text>
<text x="147.6" y="140.5" transform="rotate(-90 147.6 140.5)">3</text>
<text x="151.4" y="140.5" transform="rotate(-90 151.4 140.5)">4</text>
<text x="147.6" y="148.1" transform="rotate(-90 147.6 148.1)">2</text>
<text x="151.4" y="148.1" transform="rotate(-90 151.4 148.1)">1</text>
</g>
<g font-size="1.7" fill="#f00">
<text x="255.2" y="30.3">CLK_50M</text>
<text x="19.7" y="36.1">QSPI_CS</text>
<text x="19.7" y="38">SPI_DQ1/MIO3</text>
<text x="19.7" y="40">SPI_DQ2/MIO4</text>
<text x="67.9" y="38">SPI_DQ3/MIO5</text>
<text x="67.9" y="40">SPI_SCK/MIO6</text>
<text x="67.9" y="41.9">SPI_DQ0/MIO2</text>
<text x="145.2" y="38">EEPROM_SCL</text>
<text x="145.2" y="40">EEPROM_SDA</text>
<text x="131.7" y="76.6">SD_D2</text>
<text x="131.7" y="78.6">SD_D3</text>
<text x="131.7" y="80.5">SD_CMD</text>
<text x="255.2" y="78.6">PS_CLK_33.333M</text>
<text x="52.5" y="88.4">KEY2</text>
<text x="131.7" y="84.4">SD_CLK</text>
<text x="131.7" y="88.2">SD_D0</text>
<text x="52.5" y="92.3">KEY1</text>
<text x="112.4" y="95.9">SD_CD</text>
<text x="131.7" y="90.2">SD_D1</text>
<text x="40.9" y="125.1">LED1</text>
<text x="110.4" y="124.9">SPI_DQ0/MIO2</text>
<text x="40.9" y="129">LED2</text>
<text x="110.4" y="126.8">SPI_DQ1/MIO3</text>
<text x="110.4" y="128.8">SPI_DQ2/MIO4</text>
<text x="110.4" y="130.7">SPI_DQ3/MIO5</text>
<text x="110.4" y="132.6">SPI_SCK/MIO6</text>
<text x="110.4" y="134.7">VCFG0/MIO7</text>
<text x="110.4" y="136.7">VCFG1/MIO8</text>
</g>
<g font-size="1.7" fill="#00f">
<text x="145.2" y="146.6">S2</text>
<text x="149.1" y="146.6">S1</text>
</g>
<g font-size="1.4">
<text x="30.9" y="1.4">5</text>
<text x="88.8" y="1.4">4</text>
<text x="146.7" y="1.4">3</text>
<text x="204.6" y="1.4">2</text>
<text x="262.6" y="1.4">1</text>
<text x=".5" y="26.1">D</text>
<text x="292" y="26.1">D</text>
<text x=".5" y="71.9">C</text>
<text x="292" y="71.9">C</text>
<text x=".5" y="117.8">B</text>
<text x="292" y="117.8">B</text>
<text x=".5" y="163.6">A</text>
<text x="292" y="163.6">A</text>
<text x="30.9" y="186.8">5</text>
<text x="88.8" y="186.8">4</text>
<text x="146.7" y="186.8">3</text>
<text x="204.6" y="186.8">2</text>
<text x="262.6" y="186.8">1</text>
</g>
</svg>
